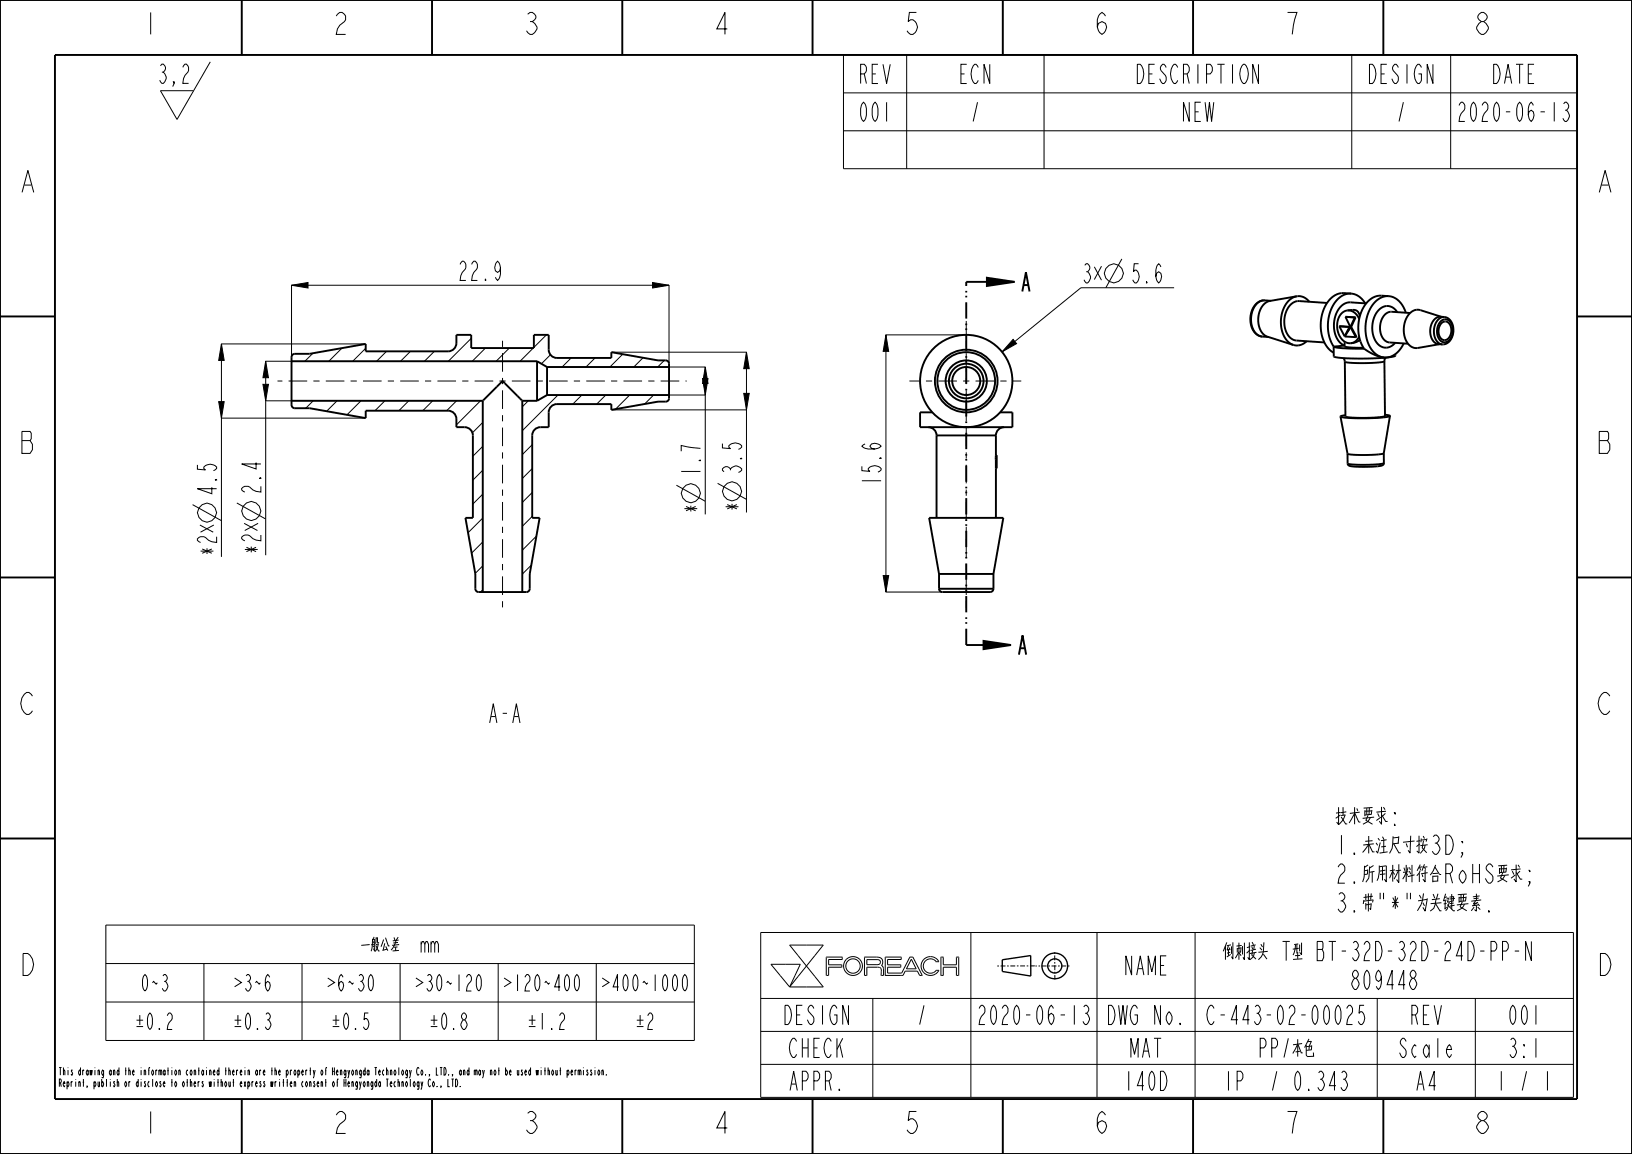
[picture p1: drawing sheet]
<svg xmlns="http://www.w3.org/2000/svg" width="297mm" height="210mm" viewBox="0 0 297 210" stroke-linecap="round" stroke-linejoin="round" font-family="sans-serif">
<g fill="none" stroke="#000" stroke-width=".18">
<path d="M29.2 12l.3-.3a.78 .78 0 0 1 .6 .6 .78 .78 0 0 1-.4 .8l.3 .3a1.2 1.2 0 0 1-.3 1.8h-.2l-.4-.6M29.5 13.1h.2M31.7 15.2l-.1-.3h.1v.3l-.3 .6M33.3 12.3l.4-.6h.2a1.25 1.25 0 0 1-.2 2l-.3 .6-.1 .9h1M38.3 11.3l-6.1 10.4-3-5.2h6M153.5 10h133.5v20.7h-133.5zM153.5 16.9h133.5M165 10v20.7M190 10v20.7M246 10v20.7M264 10v20.7M153.5 23.8h133.5"/>
<path d="M53.1 51.9l3-.5v1zM53.1 51.9v13M53.1 51.9h68.7M118.8 51.4l3 .5-3 .5zM121.8 51.9v14.2M213.7 52.4h-17l-14.3 11.6M39.8 73.1h1l-.5 3zM40.2 76.1h26.3M40.2 62.6h26.3M40.3 62.6l.5 3h-1zM40.3 62.6v38.7M47.9 69.9h1l-.5 3z"/>
<path d="M48.3 72.9h4.7M48.3 65.7h4.7M48.4 65.7l.5 3h-1zM48.4 65.7v35.3M56.9 64.3l-1.4 1.4M57 72.9l-1.4 1.4M61.3 72.9l-1.9 1.9M62.2 63.3l-2.4 2.4M65.7 72.9l-2.6 2.6M66.6 63.4l-2.4 2.3M70 72.9l-1.8 1.8M70.3 63.9l-1.8 1.8"/>
<path d="M74.4 72.9l-1.8 1.8M74.7 63.9l-1.8 1.8M78.7 72.9l-1.8 1.8M79 63.9l-1.8 1.8M83.1 72.9l-1.8 1.8M85.8 61.6l-4.2 4.1M87.4 72.9l-4.3 4.4M87.9 76.9l-1.9 1.9M88.3 63.3l-2.4 2.4M92.7 63.3l-2.4 2.4M96.1 72.9l-1 1.1M97 63.3l-2.4 2.4"/>
<path d="M99.4 60.9l-2.2 2.3M100.2 64.6l-1.7 1.6M101.5 71.9l-6.4 6.5M103.9 65.1l-1.6 1.7M105.9 71.9l-1.7 1.6M108.3 65.1l-1.7 1.7M110.2 71.9l-1.6 1.6M111.3 74.6h24.6M111.3 64.1h24.6M113.3 64.5l-2.3 2.3M114.6 71.9l-2.6 2.6M117 65.1l-1.7 1.7"/>
<path d="M118.9 71.9l-1.6 1.6M120.9 65.6l-1.2 1.2M121.8 71.9h6.6M121.8 66.8h6.6M127.8 68.9h1l-.5 3zM128.3 66.8l.5 3h-1zM128.3 66.8v26.8M135.3 71.6h1l-.5 3zM135.8 64.1l.5 3h-1zM135.8 64.1v29.2M161.2 60.9h14.6M161.2 60.9l.5 3h-1z"/>
<path d="M161.2 60.9v46.8M184.4 61.8l.6 .7-2.6 1.5zM87.9 81.2l-1.8 1.8M87.9 85.6l-1.8 1.8M87.9 89.9l-1.8 1.8M87.9 94.3l-2.7 2.6M87.9 98.6l-2.1 2M96.9 80.9l-1.8 1.8M96.9 85.3l-1.8 1.8M96.9 89.6l-1.8 1.8M96.9 94l-1.8 1.8M97.6 97.6l-2.5 2.5"/>
<path d="M123.1 88.3l5.2 2.9M130.6 88l5.2 2.9M87.9 103l-1.4 1.3M87.9 107.3l-.5 .4M96.7 102.8l-1.6 1.7M160.7 104.7h1l-.5 3zM161.2 107.7h10.2M19.3 168.3h107.1v21h-107.1zM19.3 175.3h107.1M37.1 175.3v14M55 175.3v14M72.8 175.3v14"/>
<path d="M77.3 171.8l.2-.5h.3l.2 .5v1.5M78.4 171.8l.3-.5h.2l.2 .5v1.5M78.4 171.3v2M79.1 171.8l.2-.5h.3l.2 .5v1.5M90.7 175.3v14M108.5 175.3v14M138.4 169.7h147.9v30h-147.9zM140.3 175.5h5.3l-1.9 4.1zM143.7 172h6.1l-3 3.8zM146.8 175.8l3 3.8h-6.1M146.8 175.8l-3.1 3.8M150.8 177.5v-1.5h2.4v-.4h-2.4v-1h2.4l.1-.4h-2.9v3.3h.4"/>
<path d="M157.8 174.6l2.1 .1 .3 .1v.4l-.4 .3h-2zM157.8 177.5v-1.5h1.9l.4 .1 .2 .2 .1 1.2h.4M160.8 177.5v-1.3l-.4-.5 .2-.6-.2-.7-.7-.2h-2.3l-.1 3.3h.5M164.3 177.5h.1M165.9 174.6l.8 1.7h-1.7zM166.1 174.2h-.5l-1.5 2.9h-2.6v-1.1h2.4v-.4h-2.4v-1h2.5v-.4h-2.9v3.3h3.2M166.1 174.2h.1M166.1 174.2l1.7 3.3h-.4l-.4-.8h-2.3l-.4 .8M170.4 175l-.7-.5h-.8l-.6 .5-.3 .8 .3 .8 .6 .4h.8l.7-.4M170.4 176.6h.1M170.4 175h.1M170.4 176.6h.4"/>
<path d="M170.4 175h.5l-.4-.5-.5-.3-.7-.1-.7 .1-.5 .4-.3 .5-.2 .5 .1 .7 .5 .8 1 .4 1-.2 .7-.7M170.8 176.6h.1M171.2 174.2h.5v1.4h2.4v-1.4h.4v3.3h-.4v-1.5h-2.4v1.5h-.5zM176.7 169.7v30M199.6 169.7v30M217.5 169.7v30M19.3 182.3h107.1M138.4 181.7h147.9M138.4 187.7h147.9M138.4 193.7h147.9M158.8 181.7v18M250.6 181.7v18"/>
<path d="M268.5 181.7v18"/>
<circle cx="125.7" cy="89.8" r="1.72"/>
<circle cx="133.2" cy="89.4" r="1.72"/>
<circle cx="155.2" cy="175.8" r="1.31"/>
<circle cx="155.2" cy="175.8" r="1.71"/>
</g>
<g fill="#000">
<path d="M53.1 51.9l3-.5v1zM118.8 51.4l3 .5-3 .5zM179.6 50.5l5 .8-5 .7zM40.3 62.6l.5 3h-1zM39.8 73.1h1l-.5 3zM48.4 65.7l.5 3h-1zM47.9 69.9h1l-.5 3zM128.3 66.8l.5 3h-1zM127.8 68.9h1l-.5 3zM135.8 64.1l.5 3h-1zM135.3 71.6h1l-.5 3zM161.2 60.9l.5 3h-1z"/>
<path d="M184.4 61.8l.6 .7-2.6 1.5zM160.7 104.7h1l-.5 3zM179 116.6l5 .8-5 .7z"/>
</g>
<g fill="none" stroke="#000" stroke-width=".35">
<path d="M0 0h297v210h-297zM10 10h277v190h-277zM44 .1v10M78.6 .1v10M113.2 .1v10M147.9 .1v10M182.5 .1v10M217.1 .1v10M251.7 .1v10M0 57.6h10M175.8 51.3h8.8M179.6 50.5l5 .8-5 .7z"/>
<path d="M228.6 55.3a1.95 1.95 0 0 1 1.6-.6 2.85 2.85 0 0 0-2.5 2.9 3.1 3.1 0 0 0 1.8 3.6h.2a2.96 2.96 0 0 1-2.1-3.5l.3-1.3zM243.7 59.4l1 1.8M243.7 59.4l2 .1M243.9 59.4h-.2M244.6 53.3a4.2 4.2 0 0 0-3.9 3.5 6.7 6.7 0 0 0 1.6 7.1l.4 .3M244.9 57.7l1.8 .1M244.9 57.7l.9 1.8M244.9 57.7l1.7 .1M245.7 59.5l-.4 .8M245.7 59.5h-.1l-.9 1.7M245.8 59.5l1 1.9M245.8 59.5l-1.1 1.7 2.1 .2"/>
<path d="M245.8 55l2.8 .2M245.9 59.5l1 1.8-.1 .1M245.9 59.5h-.1M246.6 57.8l-.8 1.7M246.7 57.8l-.8 1.7M246.7 57.8h-.1M248.4 55.2a3.1 3.1 0 0 0-2.7-1.8 3.1 3.1 0 0 0-2.8 1.6 7.5 7.5 0 0 0-.2 8.1M251.4 53.8a4.1 4.1 0 0 0-3.8 3.2 7.5 7.5 0 0 0 .6 6.5M253.3 56.7a2.67 2.67 0 0 0-2.2 3.2 2.3 2.3 0 0 0 1.8 2.4M254.3 56.8a2.11 2.11 0 0 0-2-1.1 2.11 2.11 0 0 0-1.8 1.3 4.8 4.8 0 0 0 .6 5.9 2.01 2.01 0 0 0 2.8-.5M255.8 56.9a3.6 3.6 0 0 0-3.8-3 5.3 5.3 0 0 0-3.5 5 5.7 5.7 0 0 0 2.6 6l1.3 .2M261.8 58.1a1.55 1.55 0 0 1 1.6-.3 1.55 1.55 0 0 1 1 1.3 2.59 2.59 0 0 1-1.8 3.6 1.88 1.88 0 0 1-1.6-2.2l.2-1.4z"/>
<path d="M262.2 58.5a1.26 1.26 0 0 1 1.4-.2 1.26 1.26 0 0 1 .7 1.1 2.19 2.19 0 0 1-1.4 2.9 2.1 2.1 0 0 1-1.2-3zM287 57.6h10M53.1 72.9h34.8M53.1 65.7h44.6M53.2 64.6l.5-.2h2.6l10.3-1.8v1.3h15a1.5 1.5 0 0 0 1.5-1.5v-1.5h2.7v2.4h11.4v-2.4h2.7v2.7a1.5 1.5 0 0 0 1.5 1.5h9.9v-1l8.5 1.5h1.4a.6 .6 0 0 1 .6 .6v6.3a.6 .6 0 0 1-.6 .6h-1.4l-8.5 1.5v-1.1h-9.9a1.5 1.5 0 0 0-1.5 1.5v2.7h-1.5a1.5 1.5 0 0 0-1.5 1.5v15h1.3l-1.8 10.2v2.7a.6 .6 0 0 1-.6 .6h-8.7a.6 .6 0 0 1-.6-.6v-2.7l-1.8-10.2h1.4v-15a1.5 1.5 0 0 0-1.5-1.5h-1.5v-1.5a1.5 1.5 0 0 0-1.5-1.5h-15v1.4l-10.3-1.8h-2.6a.6 .6 0 0 1-.6-.6v-8.7zM87.9 72.9l3.6-3.6 3.6 3.6M87.9 72.9v34.8M95.1 72.9v34.8M95.1 72.9h2.6M97.7 65.7v7.2M97.7 65.7l1.9 1.1M99.6 71.9l-1.9 1"/>
<path d="M99.6 66.8v5.1M99.6 71.9h22.2M99.6 66.8h22.2M169.7 75h-2.3v2.7h16.8v-2.7h-2.2M182.7 77.7a1.5 1.5 0 0 0-1.5 1.5h-10.8a1.5 1.5 0 0 0-1.5-1.5M242.7 63.3v1.5a22 22 0 0 0 6.9 .4l2.8-.1M242.7 63.1v.2M242.7 63.1l1.8 .3 3.7 .1M244.7 62.9l-2 .2M244.7 63l1 .2 2.4 .1M244.8 61.2h-.1M248.2 63.5a7.6 7.6 0 0 0 3.7 1.6"/>
<path d="M252.2 65.1l-.3 .7h-.2l-3.4 .3-3.4-.2-.2-.1-.2-.6M253.9 64.4v.3l-.1 .1-1.4 .3M255.5 62.5a4.2 4.2 0 0 1-3.1 2.6M181.2 83.6h.2M181.2 83.2h.2M181.2 82.8h.2v2.4h-.2zM245.2 84.4l1 .1 2.3 .1 2.3-.1 1-.2-.1 .3-.4 .2-2.8 .2-2.7-.2-.4-.1zM0 105.1h10M170.9 107.1h9.9a.6 .6 0 0 1-.6 .6h-8.7a.6 .6 0 0 1-.6-.6zM175.8 117.4h8.2M179 116.6l5 .8-5 .7zM287 105.1h10"/>
<path d="M0 152.6h10M287 152.6h10M44 200.1v10M78.6 200.1v10M113.2 200.1v10M147.9 200.1v10M182.5 200.1v10M217.1 200.1v10M251.7 200.1v10"/>
<circle cx="175.8" cy="69.3" r="8.4"/>
<circle cx="175.8" cy="69.3" r="5.7"/>
<circle cx="175.8" cy="69.3" r="3.8"/>
<circle cx="175.8" cy="69.3" r="3.2"/>
</g>
<g fill="none" stroke="#000" stroke-width=".25">
<path d="M187.6 173.9v3.7l-5.2-.8v-2.1l5.2-.8"/>
<circle cx="192" cy="175.8" r="2.34"/>
<circle cx="192" cy="175.8" r="1.29"/>
</g>
<path d="M181.5 175.8h6.8M191.9 173.3l.1 5M194.6 175.8h-6.2" fill="none" stroke="#000" stroke-width=".18" stroke-dasharray=".3 .3 .9 .3" stroke-linecap="butt"/>
<path d="M175.8 117.4v-66.1" fill="none" stroke="#000" stroke-width=".35" stroke-dasharray="3 .9 .3 .6 .3 .9" stroke-linecap="butt"/>
<!-- layer: 02___PRT_ALL_AXES -->
<path d="M91.5 69.3v41.9M91.5 69.3v-7.6M91.5 69.3h-41M91.5 69.3h33.5M175.8 69.3v42M175.8 69.3v-10.9M175.8 69.3h-10.3M175.8 69.3h10.1" fill="none" stroke="#000" stroke-width=".18" stroke-dasharray="1.1 1.1 3.4 1.1" stroke-dashoffset=".6" stroke-linecap="butt"/>
<g fill="none" stroke="#000" stroke-width=".35">
<path d="M230.2 54.7h1.1M236 53.9h.7l.6 .2 1 .8M236 53.9a4.4 4.4 0 0 0-2.9 4.4 4.3 4.3 0 0 0 2.3 4.5M236 53.9l-4.9 .9a3.6 3.6 0 0 0-2 4.3 2.67 2.67 0 0 0 1.5 2.2l4.8 1.5M241.5 55.1l-5.1-.3a2.99 2.99 0 0 0-2.6 2.9 3.6 3.6 0 0 0 1.8 4.2l5.4 .4M244.6 53.3l1.3 .1M245.2 56.5a2.84 2.84 0 0 0-1.8 3.7 2.53 2.53 0 0 0 2.4 2.3M245.2 56.5a2.25 2.25 0 0 1 2.2 1.5M245.2 56.5l.9-.1a1.16 1.16 0 0 1 1.4 1.1M245.8 55a3.4 3.4 0 0 0-3 3.4 4.1 4.1 0 0 0 1.9 4.5M251.4 53.8l1.3 .1M253.3 56.7l3.3 .3"/>
<path d="M262.3 57.6l-3.8-1.2a2.44 2.44 0 0 0-2.8 2.1 3.9 3.9 0 0 0 1.4 4.7l.8 .1 4.1-.7M262.3 58.8a1.02 1.02 0 0 1 1.2-.2 1.02 1.02 0 0 1 .6 1 1.64 1.64 0 0 1-1.4 2.3 1.97 1.97 0 0 1-.4-3.1zM262.8 57.7l-.6-.1a2.45 2.45 0 0 0-1.9 3.1 1.95 1.95 0 0 0 1.5 1.9l.7 .1M170.4 79.2v15M181.2 79.2v3.6M229.7 61.2l1.1 .1M237.8 62.1l-1.2 .7-.6 .1-.6-.1M244 75.8l1.2 6.8M244.7 62.2v.8M244.8 75.6l-.8 .2M247.3 61.3l-.7 .8-.8 .4M247.4 61.9l-.8 .4-.8 .2"/>
<path d="M247.4 61.9l.2 .2M247.5 61.8l-.1 .1M251.9 65.7l.1 10-1.1 .2-2.5 .1h-2.5l-1-.2-.2-10M252 75.5l.9 .2M252.9 62.3l3.3 .2M252.9 75.7l-1.2 .3-3.1 .1h-3.2l-1.4-.3M252.9 75.7l-1.1 6.8M181.2 85.2v9M245.2 82.6v1.7M251.8 82.5l-1 .2-2.3 .1-2.3-.1-1-.1M251.8 82.5v1.8M170.9 104.4h9.9"/>
<path d="M170.9 104.4l-1.8-10.2h13.5l-1.8 10.2M170.9 104.4v2.7M180.8 104.4v2.7"/>
<circle cx="175.8" cy="69.3" r="5.3"/>
<circle cx="175.8" cy="69.3" r="2.55"/>
</g>
<g font-size="5.2">
<text x="26.1" y="6.3">1</text>
<text x="60.7" y="6.3">2</text>
<text x="95.4" y="6.3">3</text>
<text x="130" y="6.3">4</text>
<text x="164.6" y="6.3">5</text>
<text x="199.2" y="6.3">6</text>
<text x="233.9" y="6.3">7</text>
<text x="268.5" y="6.3">8</text>
<text x="3.8" y="35">A</text>
<text x="290.8" y="35">A</text>
<text x="3.8" y="82.5">B</text>
<text x="290.8" y="82.5">B</text>
<text x="3.8" y="130">C</text>
<text x="290.8" y="130">C</text>
<text x="3.8" y="177.5">D</text>
<text x="290.8" y="177.5">D</text>
<text x="26.1" y="206.3">1</text>
<text x="60.7" y="206.3">2</text>
<text x="95.4" y="206.3">3</text>
<text x="130" y="206.3">4</text>
<text x="164.6" y="206.3">5</text>
<text x="199.2" y="206.3">6</text>
<text x="233.9" y="206.3">7</text>
<text x="268.5" y="206.3">8</text>
</g>
<g font-size="4.6">
<text x="155.8" y="15.2">REV</text>
<text x="174.1" y="15.2">ECN</text>
<text x="205.5" y="15.2">DESCRIPTION</text>
<text x="248.2" y="15.2">DESIGN</text>
<text x="270.9" y="15.2">DATE</text>
<text x="155.8" y="22.1">001</text>
<text x="176.4" y="22.1">/</text>
<text x="214.6" y="22.1">NEW</text>
<text x="253.9" y="22.1">/</text>
<text x="264.1" y="22.1">2020-06-13</text>
<text x="83.2" y="51">22.9</text>
<text x="185.7" y="53">A</text>
<text x="196.8" y="51.5">3× 5.6</text>
<text x="127.5" y="86.8" transform="rotate(-90 127.5 86.8)">1.7</text>
<text x="135" y="86.5" transform="rotate(-90 135 86.5)">3.5</text>
<text x="160.3" y="88.5" transform="rotate(-90 160.3 88.5)">15.6</text>
<text x="127.5" y="93.6" transform="rotate(-90 127.5 93.6)">*</text>
<text x="135" y="93.3" transform="rotate(-90 135 93.3)">*</text>
<text x="39.4" y="101.3" transform="rotate(-90 39.4 101.3)">*2× 4.5</text>
<text x="47.5" y="101" transform="rotate(-90 47.5 101)">*2× 2.4</text>
<text x="185" y="119.1">A</text>
<text x="88.2" y="131.6">A-A</text>
<text x="242.9" y="150.2">技术要求:</text>
<text x="242.9" y="155.5">1.未注尺寸按3D;</text>
<text x="242.9" y="160.7">2.所用材料符合RoHS要求</text>
<text x="242.9" y="166">3.带&quot;*&quot;为关键要素.</text>
<text x="204" y="177.4">NAME</text>
<text x="214.4" y="174.8">倒刺接头 T型 BT-32D-32D-24D-PP-N</text>
<text x="245.1" y="180.1">809448</text>
<text x="141.8" y="186.4">DESIGN</text>
<text x="166.6" y="186.4">/</text>
<text x="176.8" y="186.4">2020-06-13</text>
<text x="200.6" y="186.4">DWG No.</text>
<text x="218.1" y="186.4">C-443-02-00025</text>
<text x="256.2" y="186.4">REV</text>
<text x="274" y="186.4">001</text>
<text x="143" y="192.4">CHECK</text>
<text x="205.2" y="192.4">MAT</text>
<text x="228.6" y="192.4">PP本色</text>
<text x="232.9" y="192.4">/</text>
<text x="253.9" y="192.4">Scale</text>
<text x="274" y="192.4">3:1</text>
<text x="143" y="198.4">APPR.</text>
<text x="204" y="198.4">140D</text>
<text x="222.3" y="198.4">IP</text>
<text x="230.9" y="198.4">/ 0.343</text>
<text x="257.3" y="198.4">A4</text>
<text x="272.1" y="198.4">1</text>
<text x="276.3" y="198.4">/ 1</text>
</g>
<g font-size="3.9">
<text x="61.1" y="173.3">一般公差</text>
<text x="25.3" y="180.3">0~3</text>
<text x="41.2" y="180.3">＞3~6</text>
<text x="58" y="180.3">＞6~30</text>
<text x="73.9" y="180.3">＞30~120＞120~400＞400~1000</text>
<text x="23.3" y="187.3">±0.2</text>
<text x="41.2" y="187.3">±0.3</text>
<text x="59" y="187.3">±0.5</text>
<text x="76.9" y="187.3">±0.8</text>
<text x="94.7" y="187.3">±1.2</text>
<text x="114.5" y="187.3">±2</text>
</g>
<g font-size="1.8">
<text x="10.6" y="195.7">This drawing and the information contained therein are the property of</text>
<text x="10.6" y="197.8">Reprint, publish or disclose to others without express written consent of</text>
<text x="60.3" y="195.7">Hengyongda Technology Co., LTD., and may not be used without permission.</text>
<text x="62.4" y="197.8">Hengyongda Technology Co., LTD.</text>
</g>
</svg>
